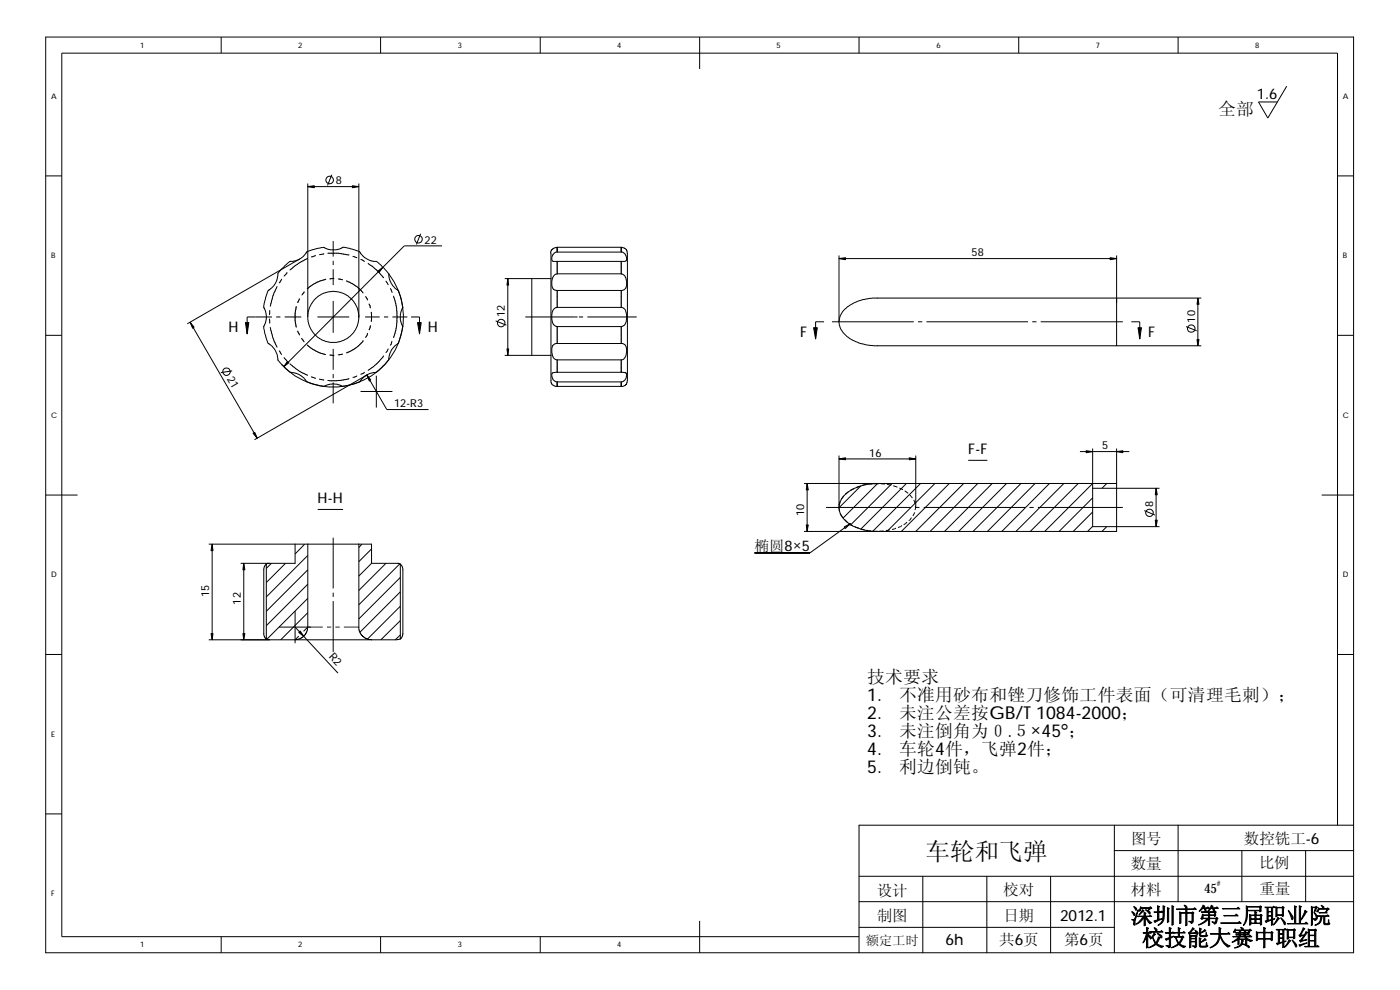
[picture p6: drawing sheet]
<svg xmlns="http://www.w3.org/2000/svg" width="420mm" height="297mm" viewBox="0 0 420 297" stroke-linecap="round" stroke-linejoin="round" font-family="sans-serif">
<g fill="none" stroke="#000" stroke-width=".3">
<path d="M13.7 11.1h392.5v274.8h-392.5zM66.4 11.1v4.8M114.2 11.1v4.8M162.1 11.1v4.8M210 11.1v9.6M257.8 11.1v4.8M305.7 11.1v4.8M353.6 11.1v4.8M386.2 25.9l-5.7 9.5-2.8-4.8h5.7M13.7 52.8h4.8M92.4 55.1v40M92.4 56h15.3"/>
<path d="M99.6 52.4l-1.3 3.3M107.7 55.1v40M401.4 52.8h4.8M90 77.7l-33.8 19.4M92.3 77.5l-2.7 1.5-2.6 2M94.7 76.7l-1.2 .4M97.2 76.1l-1.3 .3M98.4 76h3.1l3.2 .5M100 72.3v4.7M100 78.3v1.2M105.9 76.9l1.2 .4M107.9 75.6l1.1 1.3 1.5 1 1.1 .4 1.5 .2 2.3 2.1 1.3 1.6"/>
<path d="M107.9 75.6l-4.5-1.4h-.5l-2 .8-2.2-.1-1.5-.7-2.5 .5a5.1 5.1 0 0 0-3.9 2.5l-2.1 1.1-1.7 .1-1.7 1.6a4.4 4.4 0 0 0-2.2 3.9l-.7 1.6-1 1a3.5 3.5 0 0 0-1.7 3.2l-.5 2.6 .6 1.3 .1 2.2-.7 2.2M108.3 77.8l1.1 .6M110.5 79l.3 .4a16.6 16.6 0 0 1 4.3 3.9M126.2 70.1l-1.2 3.2M132.7 73.8h-11.4l-36.1 36.2M165.4 76v38.8l.1 .4M167.2 74.2l-1 .3-.7 .5-.2 1M167.2 75.6l-.7 .2a1.75 1.75 0 0 0-.9 1.7v.5l.3 .4h1.3M167.2 74.2v1.4M167.2 78.4v3.8M167.2 78.4h19.2M167.2 75.6h19.2"/>
<path d="M167.2 74.2h19.2M186.4 75.6l.5 .1a1.85 1.85 0 0 1 1.1 1.5v1.1l-1.6 .1M186.4 74.2l.9 .2 .7 .6M186.4 74.2v1.4M186.4 78.4v3.8M188 75l.3 1v38.2M251.8 76.7v19.8M251.8 77.6h83.3M335.1 76.7v14.2M57.1 96.7l20.1 34.8M79.1 98l.5 2.4a4 4 0 0 0 1.4 3l1 .9a6.2 6.2 0 0 1 1.4 3.8l1.6 1.7a4.6 4.6 0 0 0 4 2.2l2.1 1.3 .9 1.3M80.9 95.7v1.3"/>
<path d="M80.9 93.2v1.2M81.1 98.2l.7 2.8 1.3 3.2M81.6 95.1h-7.4v5.1M82.9 95.1h1.3M83.1 86l-1.1 2.7-.9 3.2M84.5 83.8l-.7 1.1M85.4 95.1h5M86.1 81.8l-.8 1M88.9 92l-.3 1.9v2.4l.3 1.9M89.3 99.3l.5 1.2M89.8 89.6l-.5 1.2M91.3 87.6l-.7 .9"/>
<path d="M95.2 95.1h9.6M97.8 83.8l-2.7 .9-2.9 1.9M100 80.8v4.7M100 90.3v9.6M100.2 83.6l-1.2 .1M101.5 83.7l1.3 .2M104 84.3l3.3 1.8 1.7 1.8M109.6 95.1h4.4M109.7 89l.6 1M110.7 91.2l.5 1.2M111.2 97.7l-.5 1.2M111.4 93.7v2.8"/>
<path d="M115.2 95.1h1.3M115.8 84.4l.7 1.1M116.7 82.2l.1 .7a6.5 6.5 0 0 0 2.8 4.4l1.3 4.8M116.7 82.2a21.1 21.1 0 0 1-3.1 29 21.1 21.1 0 0 1-29.1-1.9M117.2 86.6l.5 1.1M117.8 95.1h4.5M118.1 88.8a18.5 18.5 0 0 1 0 12.5M120.9 92.2l-.8 2.2v1.5l.4 1.2a2.89 2.89 0 0 1 0 2.9l-1 3M123.4 95.1h2.5v5.1M148.8 96.3l3.2 1.3M151.5 83.6h13.9M152.4 83.6v23"/>
<path d="M157.6 95.1h15.7M159.6 83.6v23M167.2 92.2a1.96 1.96 0 0 0-1.5 1.9l.1 2.4a1.62 1.62 0 0 0 1.4 1.5M167.2 82.2h-.1a2.17 2.17 0 0 0-1.5 2.1v1.4l.3 .9 .6 .5 .7 .1M167.2 87.2v5M167.2 98v5.1M167.2 92.2h19.2M167.2 98h19.2M167.2 87.2h19.2M167.2 82.2h19.2M173.7 95.1h1.3M176.3 95.1h14.8"/>
<path d="M186.4 92.2a1.94 1.94 0 0 1 1.6 2.1v2.2a1.8 1.8 0 0 1-1.6 1.5M186.4 82.2a1.99 1.99 0 0 1 1.6 1.6v1.5a1.61 1.61 0 0 1-1.6 1.9M186.4 87.2v5M186.4 98v5.1M247.3 96.5h-2.5v5.2M249.7 96.5h24.5M251.8 96.5a7.5 7.5 0 0 0 5.7 6.2l2.5 .8 2 .2h98.5M275.5 96.5h1.3M278 96.5h30.5M309.8 96.5h1.3M312.3 96.5h24.7M335.1 89.4v14.3"/>
<path d="M339.5 96.5h2.6v5.2M355.9 98l3.3 1.3M359.5 89.4v14.3M360.5 89.4h-98.7a12.3 12.3 0 0 0-9.2 4.5l-.5 1.1-.3 1.5M13.7 100.6h4.8M69.7 111.3l-3.4 .5M83.8 105.3l.7 1.1M85.3 107.3l.8 1M87 109.2l2.6 2 2.7 1.4M90.5 101.5l.8 1.1M92.2 103.5l2.6 1.9 2.9 1M93.5 113.1l1.2 .4"/>
<path d="M95.9 113.7l1.3 .3M99 106.5l1.2 .1M100 104.7v6.2M100 112.2v1.3M100 114.8v6.2M102.7 106.2l-1.2 .3M104.7 113.6a14.5 14.5 0 0 1-6.1 .6h-.2M107.1 112.8l-1.2 .4M108.2 117.5h9.6M109 102.2l-2 2.1-3 1.6M109.4 111.7l-1.1 .6M110.1 112.5l6 10.4h12.5"/>
<path d="M110.1 112.6l-33.7 19.3M110.3 100l-.6 1.2M112.9 112.7v9.6M115.1 106.8l-.9 1.1a13.4 13.4 0 0 1-3.7 3.2M116.5 104.7l-.7 1.1M117.6 102.4l-.4 1.2M119.5 103.1l-.5 .4a5.2 5.2 0 0 0-2.3 3.9v.6l-2 2.1a4.3 4.3 0 0 1-3.4 1.9l-1.2 .5-1.6 1.2a2.7 2.7 0 0 1-2.3 1.5l-.7 .1a4.1 4.1 0 0 1-3.1 .4l-2.2-.5-2 .3a3.1 3.1 0 0 1-3 0l-3.2-1M151.5 106.6h13.9M165.6 115.2l.9 .7h.7M167.2 103.1h-.4a1.54 1.54 0 0 0-1.2 1.7v1.1a1.94 1.94 0 0 0 1.6 2.1M167.2 111.7l-1.4 .2-.2 1.1a1.75 1.75 0 0 0 1.6 1.6M167.2 108v3.7"/>
<path d="M167.2 114.6v1.3M167.2 103.1h19.2M167.2 108h19.2M167.2 111.7h19.2M167.2 114.6h19.2M167.2 115.9h19.2M186.4 111.7l1.6 .3-.1 1.5a1.79 1.79 0 0 1-1.5 1.1M186.4 103.1h.5a1.5 1.5 0 0 1 1.1 1.4v.7a2.7 2.7 0 0 1-.8 2.5l-.8 .3M186.4 108v3.7M186.4 114.6v1.3M188.2 114.2l-.2 1.1-.3 .3-1.3 .3M401.4 100.6h4.8"/>
<path d="M251.8 136.7v15.6M251.8 137.7h23M274.8 136.7v15.6M290.6 138.1h5.7M324.1 135.5h14.8M327.9 134.6v23.4h20.1M335.1 134.6v24.9h-93.8M13.7 148.5h9.6M95.3 152.9h7.7M241.3 145.1h93.8M242.2 145.1v14.4M247.9 152.3h25.5"/>
<path d="M251.8 152.3a7.7 7.7 0 0 0 6.2 6.3l2.6 .7 2.7 .2M251.8 152.2l.2 1.2M252.1 154l.9 1.4M252.2 150.4l-.4 1.2M253.2 148.8l-.7 1M253.4 155.8l.9 .9M254.7 147.5l-1 .8M254.8 157.3h.6M254.8 157l.6 .6M254.8 157.1l1.1 .7M255 157v.6M255.3 157l-1.6 1.6-.4-.5 1.7-.8-11.9 8.6h-16.6"/>
<path d="M256.3 146.6l-1.1 .6M256.5 158l1.2 .4M258.1 145.8l-1.2 .5M258.3 158.7l1.2 .2M258.4 145.7l-6.6 6.6M259.9 145.3l-1.2 .4M260.1 159.1l1.3 .2M261.8 145.1l-1.3 .1M262 159.4h1.3M262.5 145.1h1.2M263.3 145.1h-1.5a11.5 11.5 0 0 0-9.4 5l-.5 1.2-.1 1M263.4 145.1l-10.4 10.4"/>
<path d="M264.3 145.1l1.3 .1M265.2 159.3l-1.3 .1M266.2 145.3l1.3 .3M267 158.9l-1.1 .3M267.7 145.1l-12.3 12.3M268.1 145.7l1.2 .5M268.9 158.4l-1.2 .5M269.9 146.4l1.1 .5M270.7 157.7l-1.2 .6M271.5 147.3l1 .7M272 145.1l-13.7 13.7M272.2 156.7l-1 .7"/>
<path d="M273 148.5l.8 1M273.6 155.3l-.9 .9M274.2 150l.5 1.2M274.5 153.7l-.5 1.1M274.7 152.3h1.2M274.7 151.8l-.1 1.2M276.3 145.1l-14.3 14.3M277.2 152.3h30.5M280.6 145.1l-14.4 14.4M284.9 145.1l-14.4 14.4M289.2 145.1l-14.4 14.4M293.5 145.1l-14.4 14.4"/>
<path d="M297.8 145.1l-14.3 14.4M302.1 145.1l-14.4 14.4M306.4 145.1l-14.4 14.4M308.9 152.3h1.3M310.6 145.1l-14.3 14.4M311.5 152.3h25.5M315 145.1l-14.3 14.4M319.3 145.1l-14.4 14.4M323.6 145.1l-14.4 14.4M327.9 145.1l-14.4 14.4M327.9 149.4l-10.1 10.1M327.9 153.6l-5.8 5.9"/>
<path d="M327.9 146.5h20.1M327.9 157.9l-1.5 1.6M332.1 145.1l-1.4 1.4M332.1 158l-1.4 1.5M335.1 159.4l-.1 .1M343.4 153.2l3.2 1.3M347 146.5v11.5M396.7 148.5h9.5M62.7 163.3h29.7M63.7 163.3v28.7M73.2 169v23M79.8 169.4l.1-.1v22.4l-.5-.5-.2-.7v-20z"/>
<path d="M80.9 169h-.6l-.4 .3M81.4 169l-1.5 1.5M85.7 169l-5.8 5.8M88.6 163.3v5.7h-16.4M91.4 163.3l-2.8 2.9M92.4 163.3h15.3M92.4 166.7l-12.5 12.4M92.4 171l-12.5 12.4M92.4 175.3l-12.5 12.4M92.4 179.5l-12.3 12.3M92.4 163.3v24.9M100 161.3v15.3"/>
<path d="M100 177.8v1.3M107.7 163.3h3.8v5.7M107.7 163.3v24.9M108.6 163.3l-.9 1M111.5 169h8.2l.4 .2M111.5 164.7l-3.8 3.8M111.5 169l-3.8 3.8M115.8 169l-8.1 8.2M120 169.2l-12.3 12.3M120.1 169.3l.8 1.2v19.9l-.7 1.3zM120.1 173.3l-12.4 12.4M120.1 177.6l-12.1 12.1"/>
<path d="M13.7 196.4h4.8M62.7 192h25.9M79.8 191.7l1.1 .3M83.7 188.2h13.2M88.6 192h22.9M88.6 183.3v9.7M88.6 188.2l12.8 13.8M89.7 190.9l-1.1 1.1M92.4 188.2l-.2 1.1-.8 1.3-1.3 1-1.5 .4M92.4 183.8l-8.2 8.2M92.4 188.2l-1.3 1.2M98.1 188.2h1.3"/>
<path d="M100 180.4v15.2M100.7 188.2h1.2M103.2 188.2h4.5M107.7 188.2l.1 1.1 .7 1.3 1.4 1 1.6 .4M111.5 192h7.7M120.1 191.7l-.9 .2M120.1 181.9l-9.9 9.9M120.1 186.2l-5.8 5.8M120.1 190.5l-1.5 1.5M401.4 196.4h4.8M13.7 244.2h4.8M334.4 247.6v38.3"/>
<path d="M334.4 255.2h71.8M353.6 247.6v22.9M372.7 255.2v15.3M391.8 255.2v15.3M401.4 247.6v-231.7h-382.9v265.1h239.3M406.2 247.6h-148.4v38.3M210 276.3v9.6M257.8 278.2h76.6M257.8 262.9h148.4M257.8 270.5h148.4M276.9 262.9v23M296.2 262.9v23"/>
<path d="M315.3 262.9v23M66.4 281v4.9M114.2 281v4.9M162.1 281v4.9"/>
<circle cx="98.9" cy="54" r="1.15"/>
<circle cx="125.6" cy="71.8" r="1.14"/>
<circle cx="100" cy="95.1" r="7.7"/>
<circle cx="150.4" cy="96.9" r="1.14"/>
<circle cx="357.5" cy="98.6" r="1.14"/>
<circle cx="68" cy="111.5" r="1.13"/>
<circle cx="345" cy="153.9" r="1.12"/>
</g>
<g fill="#000" stroke="#000" stroke-width=".3">
<path d="M92.4 56l1.9-.3v.6z" fill-rule="evenodd"/>
<path d="M105.7 55.7l2 .3-2 .3z" fill-rule="evenodd"/>
<path d="M251.8 77.6l1.9-.3v.6z" fill-rule="evenodd"/>
<path d="M333.2 77.3l1.9 .3-1.9 .3z" fill-rule="evenodd"/>
<path d="M57.1 96.7l1.2 1.5-.5 .3z" fill-rule="evenodd"/>
<path d="M113.4 81.4l1.5-1.2-1.1 1.5z" fill-rule="evenodd"/>
<path d="M152.4 83.6l.3 1.9h-.6z" fill-rule="evenodd"/>
<path d="M359.5 89.4l.3 1.9h-.6z" fill-rule="evenodd"/>
<path d="M73.7 96.8h1l-.5 3.4z" fill-rule="evenodd"/>
<path d="M86.3 108.4l.4 .4-1.5 1.2z" fill-rule="evenodd"/>
<path d="M110.1 112.5l1.2 1.5-.5 .3z" fill-rule="evenodd"/>
<path d="M125.3 96.8h1.1l-.5 3.4z" fill-rule="evenodd"/>
<path d="M152.1 104.7h.6l-.3 1.9z" fill-rule="evenodd"/>
<path d="M244.2 98.3h1.1l-.5 3.4z" fill-rule="evenodd"/>
<path d="M341.5 98.3h1.1l-.5 3.4z" fill-rule="evenodd"/>
<path d="M359.2 101.9h.6l-.3 1.8z" fill-rule="evenodd"/>
<path d="M75.9 130l.6-.3 .7 1.8z" fill-rule="evenodd"/>
<path d="M251.8 137.7l1.9-.3v.6z" fill-rule="evenodd"/>
<path d="M272.9 137.4l1.9 .3-1.9 .3z" fill-rule="evenodd"/>
<path d="M326 135.2l1.9 .3-1.9 .3z" fill-rule="evenodd"/>
<path d="M335.1 135.5l1.9-.3v.6z" fill-rule="evenodd"/>
<path d="M242.2 145.1l.4 1.9h-.6z" fill-rule="evenodd"/>
<path d="M242 157.5h.6l-.4 2z" fill-rule="evenodd"/>
<path d="M347 146.5l.3 1.9h-.6z" fill-rule="evenodd"/>
<path d="M346.7 156.1h.6l-.3 1.9z" fill-rule="evenodd"/>
<path d="M63.7 163.3l.2 1.9h-.6z" fill-rule="evenodd"/>
<path d="M73.2 169l.3 2h-.6z" fill-rule="evenodd"/>
<path d="M63.3 190.1h.6l-.2 1.9z" fill-rule="evenodd"/>
<path d="M72.9 190.1h.6l-.3 1.9z" fill-rule="evenodd"/>
<path d="M90.1 189.3l1.1 1.7-1.5-1.2z" fill-rule="evenodd"/>
</g>
<text font-size="7.4" x="277.8" y="258.1">车轮和飞弹</text>
<g font-size="6.7">
<text x="339.3" y="277.1">深圳市第三届职业院</text>
<text x="342.7" y="283.7">校技能大赛中职组</text>
</g>
<g font-size="5.3">
<text x="365.6" y="34.6">全部</text>
<text x="260.3" y="205">技术要求</text>
<text x="260.3" y="210.4">1.</text>
<text x="260.3" y="215.8">2.</text>
<text x="269.8" y="210.4">不准用砂布和锉刀修饰工件表面（可清理毛刺）；</text>
<text x="269.8" y="215.8">未注公差按GB/T 1084-2000；</text>
<text x="260.3" y="221.2">3.</text>
<text x="269.8" y="221.2">未注倒角为０.５×45°；</text>
<text x="260.3" y="226.6">4.</text>
<text x="269.8" y="226.6">车轮4件，飞弹2件；</text>
<text x="260.3" y="232">5.</text>
<text x="269.8" y="232">利边倒钝。</text>
</g>
<g font-size="4.7">
<text x="339.4" y="253.1">图号</text>
<text x="373.3" y="253.1">数控铣工-6</text>
<text x="339.3" y="260.8">数量</text>
<text x="377.9" y="260.5">比例</text>
<text x="263.1" y="268.8">设计</text>
<text x="301.1" y="268.6">校对</text>
<text x="339.3" y="268.6">材料</text>
<text x="378" y="268.2">重量</text>
<text x="263.1" y="276.4">制图</text>
<text x="301.2" y="276.4">日期</text>
<text x="318.2" y="276.4">2012.1</text>
<text x="283.8" y="283.5">6h</text>
<text x="299.9" y="283.6">共6页</text>
<text x="319.4" y="283.7">第6页</text>
</g>
<g font-size="4.4">
<text x="377.2" y="29.7">1.6</text>
<text x="68.6" y="99.6">H</text>
<text x="128.4" y="99.6">H</text>
<text x="240.1" y="101.1">F</text>
<text x="344.6" y="101.1">F</text>
<text x="290.6" y="136.3">F-F</text>
<text x="95.3" y="151">H-H</text>
<text x="226.5" y="165.4">椭圆8×5</text>
</g>
<g font-size="4">
<text x="361.4" y="268.1">45</text>
<text x="259.8" y="283.6">额定工时</text>
</g>
<g font-size="3.3">
<text x="100.8" y="55.3">8</text>
<text x="127.4" y="73.1">22</text>
<text x="291.6" y="76.9">58</text>
<text x="151.6" y="95.1" transform="rotate(-90 151.6 95.1)">12</text>
<text x="358.6" y="96.8" transform="rotate(-90 358.6 96.8)">10</text>
<text x="68.1" y="113.6" transform="rotate(60 68.1 113.6)">21</text>
<text x="118.3" y="122.2">12-R3</text>
<text x="260.9" y="137">16</text>
<text x="330.8" y="134.8">5</text>
<text x="241.4" y="154.9" transform="rotate(-90 241.4 154.9)">10</text>
<text x="346.1" y="152.1" transform="rotate(-90 346.1 152.1)">8</text>
<text x="62.8" y="179.1" transform="rotate(-90 62.8 179.1)">15</text>
<text x="72.3" y="181.4" transform="rotate(-90 72.3 181.4)">12</text>
<text x="98.6" y="197.2" transform="rotate(47 98.6 197.2)">R2</text>
</g>
<g font-size="2.3">
<text x="42.1" y="14.3">1</text>
<text x="89.5" y="14.3">2</text>
<text x="137.4" y="14.3">3</text>
<text x="185.3" y="14.3">4</text>
<text x="233.1" y="14.3">5</text>
<text x="281" y="14.3">6</text>
<text x="328.8" y="14.3">7</text>
<text x="376.7" y="14.3">8</text>
<text x="15.3" y="29.6">A</text>
<text x="403" y="29.6">A</text>
<text x="15.3" y="77.4">B</text>
<text x="403" y="77.4">B</text>
<text x="15.3" y="125.3">C</text>
<text x="403" y="125.3">C</text>
<text x="15.3" y="173.2">D</text>
<text x="403" y="173.2">D</text>
<text x="15.3" y="221">E</text>
<text x="15.3" y="268.9">F</text>
<text x="365.2" y="265.7">#</text>
<text x="42.1" y="284.2">1</text>
<text x="89.5" y="284.2">2</text>
<text x="137.4" y="284.2">3</text>
<text x="185.3" y="284.2">4</text>
</g>
</svg>
